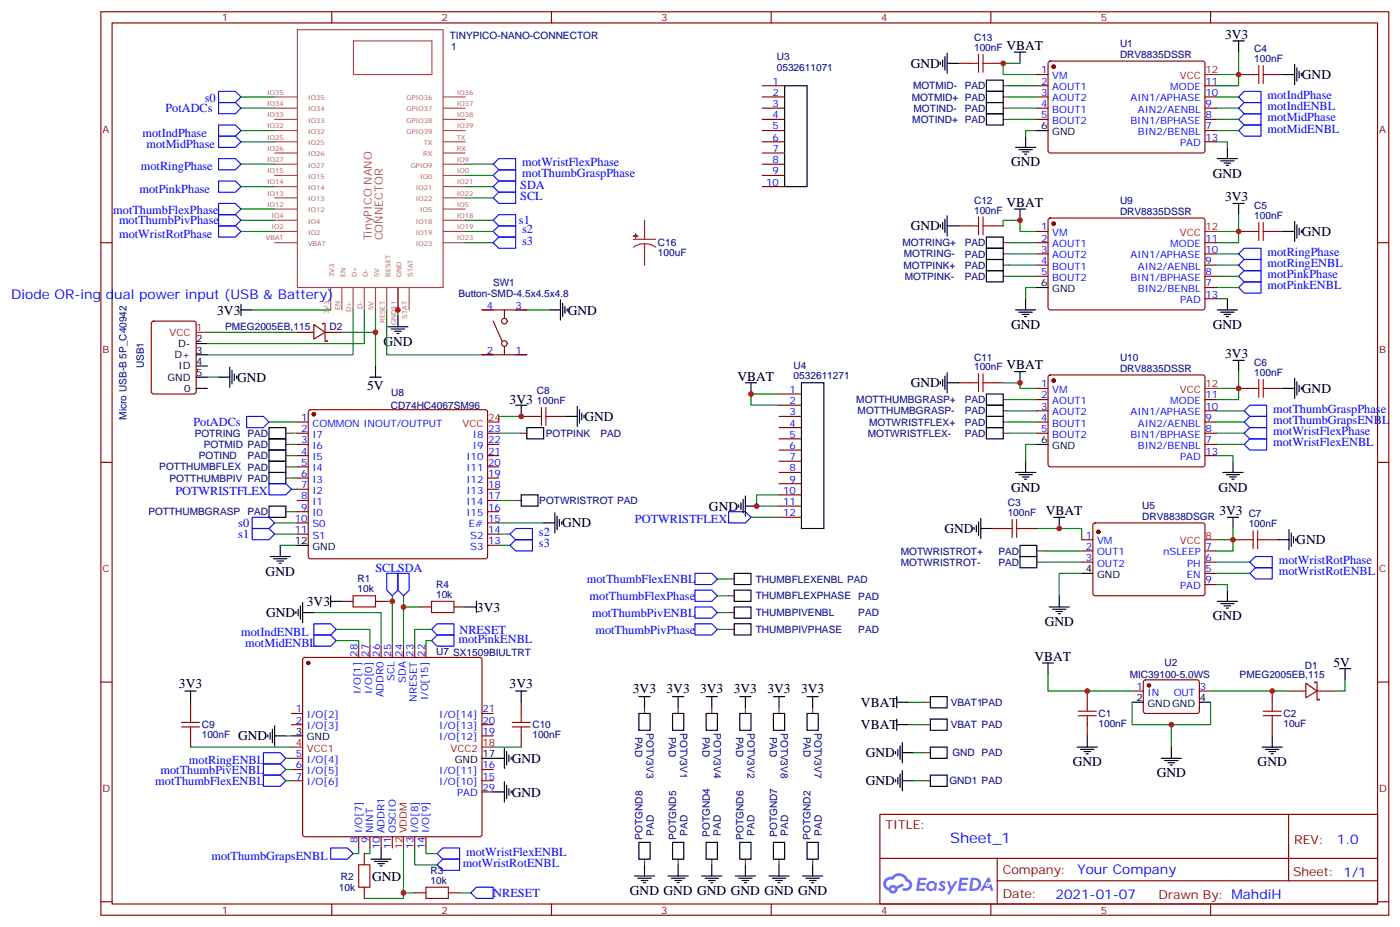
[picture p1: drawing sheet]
<svg xmlns="http://www.w3.org/2000/svg" width="441mm" height="292mm" viewBox="0 0 441 292" stroke-linecap="round" stroke-linejoin="round" font-family="sans-serif">
<g fill="none" stroke="#870000" stroke-width=".35">
<path d="M31.7 3.7h405.4v284.3h-405.4zM35.3 7.2h398.3v277.3h-398.3zM104.4 3.7v3.5M173.6 3.7v3.5M242.7 3.7v3.5M311.9 3.7v3.5M381 3.7v3.5M31.7 76.4h3.6M433.6 76.4h3.5M31.7 145.5h3.6M433.6 145.5h3.5M31.7 214.7h3.6"/>
<path d="M433.6 214.7h3.5M276.9 256.3h156.7v28.2h-156.7zM405.6 256.3v20.9M277 270.1h156.4M313.8 277.2h119.6M313.8 270.1v14.2M31.7 283.8h3.6M104.4 284.5v3.5M173.6 284.5v3.5M242.7 284.5v3.5M311.9 284.5v3.5M381 284.5v3.5"/>
<path d="M433.6 283.8h3.5"/>
</g>
<g fill="#5487ff">
<path d="M295.9 277.5a1.22 1.22 0 0 1 1.7 .2l-.3 .6a.47 .47 0 0 0-.4-.4 .47 .47 0 0 0-.5 .2l.2 .2a1.14 1.14 0 0 1 .7 1.8 1.14 1.14 0 0 1-1.9 0l-.2-.2 .5-.6 .7 .5a.29 .29 0 0 0 .4-.3 .29 .29 0 0 0-.3-.3 1.04 1.04 0 0 1-.6-1.7z"/>
<path d="M288.9 276.2h2.4l.3 .2-.1 .5-1.9 .1-.1 .8h1.6l.3 .4-.4 .4h-1.6l-.1 1.1h1.7l.2 .3-.2 .3-2.7 .1z"/>
<path d="M302.1 276.2h2.3l.4 .2-.2 .5-1.8 .1-.1 .8h1.5l.3 .4-.4 .4-1.5-.1-.2 1.1 1.7 .1 .2 .3-.2 .3-2.6 .1z"/>
<path d="M310.8 276.2h.7l.3 1.3-.6 .3a.69 .69 0 0 0-1 .3 .69 .69 0 0 0 .5 .9 .69 .69 0 0 0 .8-.6l.5-.2 .6 2.2h-.8l-.2-.9h-1.7l-.5 .9h-.9z"/>
<path d="M298 277.3h.8l.6 1.8 1.1-1.8h.9l-2.5 4.2h-.9l.9-1.5z"/>
<path d="M305.6 276.2l-.6 4.2h1.4a2.11 2.11 0 0 0 2.4-2.1 2.11 2.11 0 0 0-2.5-2.1zM306.3 277a1.43 1.43 0 0 1 1.7 1.6 1.43 1.43 0 0 1-2.1 1z"/>
<path d="M291.9 277.8a1.54 1.54 0 0 0-.1 2.2 1.54 1.54 0 0 0 2.2 .1l.6 .3 .3-2.3-.6-.3a1.49 1.49 0 0 0-2.4 0zM292.2 278.8a.95 .95 0 0 1 1.9 0 .95 .95 0 0 1-1.9 0z"/>
<path d="M278.6 276.6a2.18 2.18 0 0 0 1.1 3.7 1.44 1.44 0 0 0 1.6 .9 1.44 1.44 0 0 0 1.2-1.4l2-1.1-.4-.7-2 1a1.47 1.47 0 0 0-2.4 .4 1.39 1.39 0 0 1-.7-1.9 1.39 1.39 0 0 1 2-.5 2.12 2.12 0 0 1 2.2-1.3 2.12 2.12 0 0 1 1.9 1.7 1.14 1.14 0 0 1 1.1 1.4 1.14 1.14 0 0 1-1.7 .7 .43 .43 0 0 0-.5 .4 .43 .43 0 0 0 .4 .5 1.98 1.98 0 0 0 2.5-1.2 1.98 1.98 0 0 0-1.2-2.6 3.1 3.1 0 0 0-5.2-.6l-.9 .1zM280.5 279.9a.55 .55 0 0 1 1.1 0 .55 .55 0 0 1-1.1 0z"/>
<circle cx="310.8" cy="278.3" r=".26"/>
</g>
<g fill="none" stroke="#a64a4a" stroke-width=".35">
<path d="M93.6 9.3h45.9v81.2h-45.9zM111.2 12.9h24.7v10.6h-24.7zM86.4 37.6h7M86.4 34h7M86.4 30.5h7M139.5 37.6h6.9M139.5 34h6.9M139.5 30.5h6.9M86.4 58.7h7M86.4 48.2h7M86.4 44.6h7M86.4 55.2h7"/>
<path d="M86.4 41.1h7M86.4 51.7h7M139.5 58.7h6.9M139.5 48.2h6.9M139.5 44.6h6.9M139.5 55.2h6.9M139.5 41.1h6.9M139.5 51.7h6.9M86.4 76.4h7M86.4 72.8h7M86.4 69.3h7M86.4 65.8h7"/>
<path d="M86.4 62.3h7M139.5 76.4h6.9M139.5 72.8h6.9M139.5 69.3h6.9M139.5 65.8h6.9M139.5 62.3h6.9M104.1 90.6v6.9M107.6 90.6v6.9M111.1 90.6v6.9M114.7 90.6v6.9M118.2 90.6v6.9M121.7 90.6v6.9"/>
<path d="M125.2 90.6v6.9M128.8 90.6v6.9"/>
</g>
<g fill="#870000" stroke="#870000" stroke-width=".35">
<circle cx="345.7" cy="167.4" r=".53"/>
<circle cx="97" cy="208.7" r=".53"/>
<circle cx="98.8" cy="130.4" r=".53"/>
<circle cx="331.6" cy="21" r=".53"/>
<circle cx="331.6" cy="70.4" r=".53"/>
<circle cx="331.6" cy="119.8" r=".53"/>
<circle cx="361.6" cy="215.7" r=".53"/>
</g>
<g fill="none" stroke="#870000" stroke-width=".35">
<path d="M301.6 19.9h3.6M312.2 19.9h3.5M330.1 19.4l.5-.2 48.2 .1 .4 .6v27.8l-.7 .5-48.2-.1-.5-.7v-27.5zM239.9 27h7M239.9 30.5h7M239.9 34h7M239.9 37.6h7M326.3 23.5h3.5M326.3 27h3.5M326.3 30.5h3.5M326.3 34h3.5M326.3 37.6h3.5"/>
<path d="M379.2 27h3.6M379.2 30.5h3.6M379.2 34h3.6M379.2 37.6h3.6M389.8 23.5h3.5M400.4 23.5h3.5M239.9 41.1h7M239.9 44.6h7M239.9 48.2h7M239.9 51.7h7M239.9 55.2h7M239.9 58.7h7"/>
<path d="M379.2 41.1h3.6M379.2 44.6h3.6M301.6 71.1h3.6M312.2 71.1h3.5M326.3 72.8h3.5M326.3 76.4h3.5M326.3 79.9h3.5M330.1 68.8l.5-.2 48.2 .1 .4 .6v27.8l-.7 .4h-48.2l-.5-.7v-27.5zM379.2 76.4h3.6M379.2 79.9h3.6M389.8 72.8h3.5M400.4 72.8h3.5"/>
<path d="M151.7 97.5h14.1M158.7 97.5v2.5M326.3 83.4h3.5M326.3 87h3.5M379.2 83.4h3.6M379.2 87h3.6M379.2 90.5h3.6M379.2 94h3.6M47.9 101.3l.4-.2h12.7l.7 .4v21.8l-.4 .6-13 .1-.6-.5-.1-21.7zM93.5 104.6h5.3M98.8 102.1l3.5 2.5-3.5 2.1zM101.6 102.1v-.3h.7v5.6h.7v-.3"/>
<path d="M102.3 104.6h5.3M151.7 111.7h14.1M155.2 101.1l2.8 6.3M158.7 109.2v2.5M330.1 118.2l.5-.2 48.2 .1 .4 .6v27.8l-.7 .4h-48.2l-.5-.7v-27.5zM93.5 132.8h3.5M93.5 136.3h3.5M93.5 139.9h3.5M97.2 129.1l.5-.2h55.1l.5 .2 .2 .5v45.6l-.3 .5-.4 .2h-55.1l-.5-.3-.2-.4v-45.6zM153.5 136.3h3.5M153.5 139.9h3.5M164 131.1h3.6"/>
<path d="M174.6 131.1h3.6M245.2 131.1h7M245.2 124h7M245.2 127.5h7M245.2 134.6h7M245.2 138.1h7M301.6 120.5h3.6M312.2 120.5h3.5M326.3 132.8h3.5M326.3 136.3h3.5M326.3 122.2h3.5M326.3 125.8h3.5"/>
<path d="M326.3 129.3h3.5M379.2 132.8h3.6M379.2 136.3h3.6M379.2 139.9h3.6M379.2 125.8h3.6M379.2 129.3h3.6M389.8 122.2h3.5M400.4 122.2h3.5M93.5 143.4h3.5M93.5 146.9h3.5M93.5 150.5h3.5M93.5 154h3.5"/>
<path d="M93.5 157.5h3.5M153.5 143.4h3.5M153.5 146.9h3.5M153.5 150.5h3.5M153.5 154h3.5M153.5 157.5h3.5M245.2 141.6h7M245.2 145.2h7M245.2 148.7h7M245.2 152.2h7M245.2 155.8h7M245.2 159.3h7"/>
<path d="M379.2 143.4h3.6M93.5 161h3.5M93.5 164.6h3.5M93.5 168.1h3.5M153.5 161h3.5M153.5 164.6h3.5M153.5 168.1h3.5M153.5 171.6h3.5M245.2 162.8h7M312.2 166.3h3.5M322.8 166.3h3.5M340.4 169.9h3.6"/>
<path d="M340.4 173.4h3.6M340.4 176.9h3.6M344.2 164.8l.5-.2h34.1l.4 .7v21.8l-.7 .4-34.1-.1-.4-.6v-21.5zM379.2 173.4h3.6M379.2 176.9h3.6M388.1 169.9h3.5M398.6 169.9h3.6M107.6 189.3h3.5M118.2 189.3h3.5M132.3 191h3.5M142.9 191h3.5M379.2 180.4h3.6"/>
<path d="M379.2 184h3.6M95.5 207.1l.5-.2h55l.5 .2 .2 .5v55l-.2 .5-.5 .2h-55l-.5-.2-.3-.5v-55zM112.9 203.4v3.5M116.4 203.4v3.5M119.9 203.4v3.5M123.5 203.4v3.5M127 203.4v3.5M130.5 203.4v3.5M134.1 203.4v3.5M342.2 217.5v3.5M356.3 217.5h3.5M360.1 214.2l.4-.2h16.5l.5 .7-.1 9.4-.6 .4h-16.5l-.5-.7v-9.1z"/>
<path d="M377.5 217.5h3.5M400.4 217.5v3.5M405.7 217.5h5.3M411 215l3.5 2.5-3.5 2.1zM413.8 215v-.3h.7v5.6h.7v-.3M414.5 217.5h5.3M60 221v3.5M60 231.6v3.5M91.7 224.5h3.5M91.7 228.1h3.5M91.7 238.7h3.5M151.7 224.5h3.5"/>
<path d="M151.7 228.1h3.5M151.7 231.6h3.5M164 221v3.5M164 231.6v3.5M342.2 228.1v3.5M400.4 228.1v3.5M91.7 242.2h3.5M91.7 245.7h3.5M151.7 242.2h3.5M151.7 245.7h3.5M151.7 249.2h3.5M112.9 263.3v3.6"/>
<path d="M114.7 268.6v3.6M114.7 279.2v3.6M116.4 263.3v3.6M119.9 263.3v3.6M123.5 263.3v3.6M130.5 263.3v3.6M134.1 263.3v3.6M130.5 281h3.6M141.1 281h3.5"/>
<circle cx="158.8" cy="108.1" r=".88"/>
<circle cx="158.8" cy="101.1" r=".88"/>
</g>
<g fill="none" stroke="#000" stroke-width=".35">
<path d="M296 19.6v.7M296.7 18.9v2.1M297.4 17.8v4.2M298.1 16.8v6.3M298.1 19.9h3.5M319.3 16.4h3.5M321 16.4v3.5M388.1 12.9h3.5M389.8 12.9v3.5M246.9 27h7.1v31.7h-7.1zM310.4 35.8h5.3v3.5h-5.3zM310.4 32.3h5.3v3.5h-5.3z"/>
<path d="M310.4 28.8h5.3v3.5h-5.3zM310.4 25.2h5.3v3.6h-5.3zM403.9 23.5h3.6M407.5 20.3v6.3M408.2 21.3v4.3M408.9 22.4v2.1M409.6 23.1v.7M319.6 46.4h6.4M320.7 47.1h4.2M321.7 47.8h2.1M322.4 48.5h.7M322.8 42.9v3.5"/>
<path d="M326.3 41.1h3.5M383.1 49.9h6.4M384.2 50.6h4.2M385.2 51.3h2.1M385.9 52h.7M386.3 46.4v3.5M296 70.7v.7M296.7 70v2.1M297.4 69v4.2M298.1 67.9v6.4M298.1 71.1h3.5M310.4 78.1h5.3v3.6h-5.3z"/>
<path d="M310.4 74.6h5.3v3.5h-5.3zM319.3 65.8h3.5M321 65.8v3.5M388.1 64h3.5M389.8 64v3.6M403.9 72.8h3.6M407.5 69.7v6.3M408.2 70.7v4.3M408.9 71.8v2.1M409.6 72.5v.7M75.8 97.5h3.6M75.8 95.8v3.5"/>
<path d="M125.2 99.3v3.5M172.9 97.5h3.5M176.4 94.4v6.3M177.1 95.4v4.3M177.8 96.5v2.1M178.5 97.2v.7M310.4 85.2h5.3v3.5h-5.3zM310.4 81.7h5.3v3.5h-5.3zM319.6 97.5h6.4M320.7 98.2h4.2M321.7 99h2.1M322.4 99.7h.7"/>
<path d="M322.8 94v3.5M326.3 90.5h3.5M383.1 97.5h6.4M384.2 98.2h4.2M385.2 99h2.1M385.9 99.7h.7M386.3 94v3.5M61.7 108.1h3.6M61.7 111.7h3.6M61.7 115.2h3.6M61.7 118.7h3.6M68.8 118.7h3.5"/>
<path d="M72.3 115.5v6.4M73 116.6v4.2M73.7 117.7v2.1M74.4 118.4v.7M116.4 118.7h3.5M118.2 115.2v3.5M122.1 102.8h6.3M123.1 103.5h4.3M124.2 104.2h2.1M124.9 105h.7M296.7 119.4v2.1M297.4 118.4v4.2"/>
<path d="M298.1 117.3v6.3M319.3 116.9h3.5M321 116.9v3.6M388.1 113.4h3.5M389.8 113.4v3.5M407.5 119.1v6.3M61.7 122.2h3.6M84.7 138.1h5.3v3.5h-5.3zM84.7 134.6h5.3v3.5h-5.3zM162.3 127.5h3.5M164 127.5v3.6M165.8 134.6h5.3v3.5h-5.3z"/>
<path d="M178.2 131.1h3.5M181.7 127.9v6.3M182.4 128.9v4.3M183.1 130v2.1M183.8 130.7v.7M234.6 120.5h3.5M236.4 120.5v3.5M252.2 120.5h7.1v45.8h-7.1zM296 120.1v.7M298.1 120.5h3.5M310.4 134.6h5.3v3.5h-5.3zM310.4 131.1h5.3v3.5h-5.3z"/>
<path d="M310.4 127.5h5.3v3.6h-5.3zM310.4 124h5.3v3.5h-5.3zM326.3 139.9h3.5M403.9 122.2h3.6M408.2 120.1v4.3M408.9 121.2v2.1M409.6 121.9v.7M84.7 141.6h5.3v3.6h-5.3zM84.7 148.7h5.3v3.5h-5.3zM84.7 145.2h5.3v3.5h-5.3zM84.7 159.3h5.3v3.5h-5.3zM164 155.8h5.3v3.5h-5.3z"/>
<path d="M232.5 158.9v.7M233.2 158.2v2.1M233.9 157.2v4.2M234.6 156.1v6.4M234.6 159.3h3.5M319.6 148.7h6.4M320.7 149.4h4.2M321.7 150.1h2.1M322.4 150.8h.7M322.8 145.2v3.5M384.9 148.7h6.3M385.9 149.4h4.3"/>
<path d="M387 150.1h2.1M387.7 150.8h.7M388.1 145.2v3.5M85 175.2h6.4M86.1 175.9h4.2M87.1 176.6h2.2M87.8 177.3h.7M88.2 171.6v3.6M93.5 171.6h3.5M171.1 164.6h3.5M174.6 161.4v6.3M175.3 162.5v4.2"/>
<path d="M176 163.5v2.1M176.7 164.2v.7M306.6 166v.7M307.3 165.3v2.1M308 164.2v4.3M308.7 166.3h3.5M308.7 163.2v6.3M321 171.6h5.3v3.6h-5.3zM321 175.2h5.3v3.5h-5.3zM331.6 162.8h3.5M333.4 162.8v3.5M386.3 162.8h3.5"/>
<path d="M388.1 162.8v3.5M402.2 169.9h3.5M405.7 166.7v6.3M406.4 167.7v4.3M407.1 168.8v2.1M407.8 169.5v.7M93.1 192.4v.7M93.8 191.7v2.2M94.5 190.7v4.2M95.2 192.8h3.6M95.2 189.6v6.4M104.1 189.3h3.5"/>
<path d="M104.1 187.5v3.5M146.4 191h3.5M149.9 189.3v3.5M231.1 180.4h5.3v3.6h-5.3zM231.1 185.7h5.3v3.6h-5.3zM231.1 191h5.3v3.6h-5.3zM231.1 196.3h5.3v3.5h-5.3zM330.2 191h6.3M331.3 191.7h4.2M332.3 192.4h2.1M333 193.1h.7M333.4 187.5v3.5"/>
<path d="M340.4 180.4h3.6M383.1 189.3h6.4M384.2 190h4.2M385.2 190.7h2.1M385.9 191.4h.7M386.3 185.7v3.6M58.2 217.5h3.5M60 217.5v3.5M162.3 217.5h3.5M164 217.5v3.5M201.1 219.3h3.5M202.8 219.3v3.5"/>
<path d="M211.7 219.3h3.5M213.4 219.3v3.5M222.2 219.3h3.6M224 219.3v3.5M232.8 219.3h3.6M234.6 219.3v3.5M243.4 219.3h3.5M245.2 219.3v3.5M254 219.3h3.5M255.8 219.3v3.5M282.2 219.3v3.5M292.8 219.3h5.3v3.5h-5.3z"/>
<path d="M328.1 208.7h3.5M329.8 208.7v3.5M421.6 210.4h3.5M423.3 210.4v3.6M84.3 231.2v.8M85 230.5v2.2M85.7 229.5v4.2M86.4 231.6h3.6M86.4 228.4v6.4M91.7 231.6h3.5M151.7 238.7h7M158.7 235.5v6.3"/>
<path d="M159.5 236.5v4.3M160.2 237.6v2.1M160.9 238.3v.7M201.1 224.5h3.5v5.3h-3.5zM211.7 224.5h3.5v5.3h-3.5zM222.2 224.5h3.6v5.3h-3.6zM232.8 224.5h3.6v5.3h-3.6zM243.4 224.5h3.5v5.3h-3.5zM254 224.5h3.5v5.3h-3.5zM281.9 236.5v.7M282.2 228.1h3.6M282.2 226.3v3.5"/>
<path d="M282.2 221h3.6M282.6 235.8v2.1M283.3 234.8v4.2M284 236.9h3.5M284 233.7v6.4M292.8 226.3h5.3v3.5h-5.3zM292.8 235.1h5.3v3.6h-5.3zM339 235.1h6.4M340.1 235.8h4.2M341.1 236.5h2.2M341.8 237.2h.7M342.2 231.6v3.5"/>
<path d="M356.3 221h3.5M365.5 238.7h6.3M366.5 239.4h4.3M368.7 235.1v3.6M377.5 221h3.5M397.2 235.1h6.4M398.3 235.8h4.2M399.3 236.5h2.2M400 237.2h.8M400.4 231.6v3.5M155.2 249.2h3.5M158.7 246.1v6.3"/>
<path d="M159.5 247.1v4.3M160.2 248.2v2.1M160.9 248.9v.7M281.9 245.4v.7M282.6 244.7v2.1M283.3 243.6v4.2M284 242.5v6.4M284 245.7h3.5M292.8 243.9h5.3v3.6h-5.3zM367.6 240.1h2.1M368.3 240.8h.7M116.8 270.4h6.3"/>
<path d="M117.8 271.1h4.3M118.9 271.8h2.1M119.6 272.5h.7M119.9 266.9v3.5M199.7 275.7h6.3M200.7 276.4h4.3M201.1 265.1h3.5v5.3h-3.5zM201.8 277.1h2.1M202.5 277.8h.7M202.8 272.2v3.5M210.3 275.7h6.3M211.3 276.4h4.2"/>
<path d="M211.7 265.1h3.5v5.3h-3.5zM212.4 277.1h2.1M213.1 277.8h.7M213.4 272.2v3.5M220.8 275.7h6.4M221.9 276.4h4.2M222.2 265.1h3.6v5.3h-3.6zM223 277.1h2.1M223.7 277.8h.7M224 272.2v3.5M231.4 275.7h6.4M232.5 276.4h4.2"/>
<path d="M232.8 265.1h3.6v5.3h-3.6zM233.5 277.1h2.2M234.2 277.8h.7M234.6 272.2v3.5M242 275.7h6.4M243.1 276.4h4.2M243.4 265.1h3.5v5.3h-3.5zM244.1 277.1h2.1M244.8 277.8h.7M245.2 272.2v3.5M252.6 275.7h6.3M253.6 276.4h4.3"/>
<path d="M254 265.1h3.5v5.3h-3.5zM254.7 277.1h2.1M255.4 277.8h.7M255.8 272.2v3.5"/>
</g>
<path d="M379.2 23.5h3.6M379.2 72.8h3.6M61.7 104.6h3.6M153.5 132.8h3.5M379.2 122.2h3.6M379.2 169.9h3.6M91.7 235.1h3.5M151.7 235.1h3.5M127 263.3v3.6" fill="none" stroke="#f00" stroke-width=".35"/>
<g fill="none" stroke="#8c2424" stroke-width=".35">
<path d="M315.7 37.6h1.8M315.7 34h1.8M315.7 30.5h1.8M315.7 27h1.8M199.3 75.3h7.1M202.8 76.7l-1.8 .3-1.7 .8M202.8 76.7l1.9 .3 1.7 .8M202.8 69.3v6M202.8 76.7v6.7M315.7 79.9h1.8M315.7 76.4h1.8M315.7 87h1.8"/>
<path d="M315.7 83.4h1.8M90 139.9h1.7M90 136.3h1.7M164 136.3h1.8M315.7 136.3h1.8M315.7 132.8h1.8M315.7 129.3h1.8M315.7 125.8h1.8M90 143.4h1.7M90 150.5h1.7M90 146.9h1.7M162.3 157.5h1.7"/>
<path d="M90 161h1.7M326.3 173.4h1.8M326.3 176.9h1.8M229.3 182.2h1.8M229.3 187.5h1.8M229.3 192.8h1.8M229.3 198.1h1.8M202.8 222.8v1.7M213.4 222.8v1.7M224 222.8v1.7M234.6 222.8v1.7M245.2 222.8v1.7"/>
<path d="M255.8 222.8v1.7M291 228.1h1.8M291 236.9h1.8M291 221h1.8M291 245.7h1.8M202.8 270.4v1.8M213.4 270.4v1.8M224 270.4v1.8M234.6 270.4v1.8M245.2 270.4v1.8M255.8 270.4v1.8"/>
</g>
<g fill="none" stroke="#008700" stroke-width=".35">
<path d="M321 19.9h-5.3v3.6h10.6M389.8 16.4v7.1h-7M75.8 30.5h10.6M75.8 34h10.6M317.5 30.5h8.8M317.5 34h8.8M317.5 37.6h8.8M317.5 27h8.8M382.8 30.5h7M382.8 34h7M382.8 37.6h7M389.8 23.5v3.5h-7"/>
<path d="M75.8 41.1h10.6M75.8 44.6h10.6M75.8 51.7h10.6M75.8 58.7h10.6M146.4 51.7h8.8M146.4 58.7h8.8M146.4 55.2h8.8M326.3 41.1h-3.5v1.8M382.8 44.6h3.5v1.8M382.8 41.1h7M75.8 69.3h10.6M75.8 72.8h10.6"/>
<path d="M75.8 65.8h10.6M146.4 76.4h8.8M146.4 69.3h8.8M146.4 72.8h8.8M146.4 62.3h8.8M315.7 71.1v-1.8h5.3v3.5h5.3M317.5 76.4h8.8M317.5 79.9h8.8M382.8 79.9h7M389.8 67.6v5.2h-7M389.8 72.8v3.6h-7M79.4 97.5h24.7"/>
<path d="M111.1 97.5v14.2h-45.8M114.7 97.5v10.6h-49.4M118.2 97.5v7.1h-10.6M121.7 97.5v14.2h30M125.2 97.5v1.8M165.8 97.5h7.1M317.5 83.4h8.8M317.5 87h8.8M326.3 90.5h-3.5v3.5M382.8 83.4h7M382.8 87h7M382.8 94h3.5"/>
<path d="M382.8 90.5h7M65.3 118.7h3.5M65.3 104.6h28.2M118.2 104.6v10.6M389.8 116.9v5.3h-7M84.7 132.8h8.8M91.7 136.3h1.8M91.7 139.9h1.8M157 136.3h7M164 131.1h-7v1.7M245.2 124h-8.8v3.5h8.8M315.7 120.5h5.3v1.7h5.3"/>
<path d="M317.5 132.8h8.8M317.5 125.8h8.8M317.5 129.3h8.8M317.5 136.3h8.8M326.3 139.9h-3.5v5.3M382.8 132.8h8.8M382.8 129.3h8.8M382.8 136.3h8.8M382.8 139.9h8.8M389.8 122.2v3.6h-7M91.7 154h1.8M91.7 150.5h1.8"/>
<path d="M91.7 146.9h1.8M91.7 143.4h1.8M157 157.5h5.3M245.2 155.8h-7.1v3.5h7.1M382.8 143.4h5.3v1.8M86.4 164.6h7.1M86.4 168.1h7.1M88.2 171.6h5.3M91.7 161h1.8M157 171.6h3.5M157 164.6h14.1M157 168.1h3.5"/>
<path d="M236.4 162.8h8.8M326.3 166.3h14.1v3.6M328.1 173.4h12.3M328.1 176.9h12.3M382.8 176.9h10.5M388.1 166.3v3.6h-5.3M388.1 169.9v3.5h-5.3M98.8 192.8h21.1v10.6M105.8 198.1h10.6v5.3M121.7 189.3h1.8v14.1M123.5 187.5v1.8M127 187.5v3.5"/>
<path d="M132.3 191h-5.3v12.4M135.8 198.1h-5.3v5.3M225.8 182.2h3.5M225.8 187.5h3.5M225.8 192.8h3.5M225.8 198.1h3.5M340.4 180.4h-7v7.1M382.8 184h3.5v1.7M382.8 180.4h10.5M105.8 201.6h7.1v1.8M135.8 201.6h-1.7v1.8M329.8 212.2v5.3h26.5"/>
<path d="M381 217.5h24.7M423.3 214v3.5h-3.5M60 235.1h31.7M90 238.7h1.7M90 231.6h1.7M155.2 235.1h8.8M285.8 228.1h5.2M285.8 221h5.2M287.5 236.9h3.5M356.3 221v7.1h24.7v-7.1M368.7 228.1v7M90 245.7h1.7"/>
<path d="M90 242.2h1.7M287.5 245.7h3.5M112.9 266.9v1.7h-1.8M116.4 266.9v1.7h-1.7M127 266.9v14.1h3.5M130.5 266.9v5.3h7.1M134.1 266.9v1.7h3.5M127 281v1.8h-12.3M144.6 281h3.6"/>
</g>
<g fill="none" stroke="#00f" stroke-width=".35">
<path d="M68.8 32.3h5.3l1.7 1.7-1.7 1.8h-5.3zM68.8 39.3h5.3l1.7 1.8-1.7 1.8h-5.3zM68.8 28.8h5.3l1.7 1.7-1.7 1.8h-5.3zM389.8 30.5l1.8-1.7h5.3v3.5h-5.3zM389.8 34l1.8-1.7h5.3v3.5h-5.3zM389.8 37.6l1.8-1.8h5.3v3.5h-5.3zM68.8 42.9h5.3l1.7 1.7-1.7 1.8h-5.3zM68.8 57h5.3l1.7 1.7-1.7 1.8h-5.3zM68.8 49.9h5.3l1.7 1.8-1.7 1.7h-5.3zM155.2 51.7l1.8-1.8h5.3v3.5h-5.3zM155.2 58.7l1.8-1.7h5.3v3.5h-5.3zM157 53.4h5.3v3.6h-5.3l-1.8-1.8z"/>
<path d="M389.8 41.1l1.8-1.8h5.3v3.6h-5.3zM68.8 71.1h5.3l1.7 1.7-1.7 1.8h-5.3zM68.8 67.6h5.3l1.7 1.7-1.7 1.8h-5.3zM68.8 64h5.3l1.7 1.8-1.7 1.8h-5.3zM155.2 69.3l1.8-1.7h5.3v3.5h-5.3zM155.2 72.8l1.8-1.7h5.3v3.5h-5.3zM155.2 62.3l1.8-1.8h5.3v3.5h-5.3zM155.2 76.4l1.8-1.8h5.3v3.5h-5.3zM389.8 79.9l1.8-1.8h5.3v3.6h-5.3zM389.8 90.5l1.8-1.8h5.3v3.6h-5.3zM389.8 87l1.8-1.8h5.3v3.5h-5.3zM389.8 83.4l1.8-1.7h5.3v3.5h-5.3z"/>
<path d="M77.6 131.1h5.3l1.8 1.7-1.8 1.8h-5.3zM391.6 136.3l1.7-1.7h5.3v3.5h-5.3zM391.6 129.3l1.7-1.8h5.3v3.6h-5.3zM393.3 138.1h5.3v3.5h-5.3l-1.7-1.7zM393.3 131.1h5.3v3.5h-5.3l-1.7-1.8zM84.7 152.2h5.3l1.7 1.8-1.7 1.8h-5.3zM79.4 162.8h5.3l1.7 1.8-1.7 1.7h-5.3zM79.4 166.3h5.3l1.7 1.8-1.7 1.8h-5.3zM160.5 168.1l1.8-1.8h5.3v3.6h-5.3zM160.5 171.6l1.8-1.7h5.3v3.5h-5.3zM229.3 161h5.3l1.8 1.8-1.8 1.8h-5.3zM393.3 176.9l1.8-1.7h5.3v3.5h-5.3z"/>
<path d="M98.8 196.3h5.3l1.7 1.8-1.7 1.7h-5.3zM98.8 199.8h5.3l1.7 1.8-1.7 1.8h-5.3zM121.7 180.4h3.5v5.3l-1.7 1.8-1.8-1.8zM125.2 180.4h3.6v5.3l-1.8 1.8-1.8-1.8zM135.8 198.1l1.8-1.8h5.3v3.5h-5.3zM218.7 185.7h5.3l1.8 1.8-1.8 1.8h-5.3zM218.7 196.3h5.3l1.8 1.8-1.8 1.7h-5.3zM218.7 180.4h5.3l1.8 1.8-1.8 1.8h-5.3zM218.7 191h5.3l1.8 1.8-1.8 1.8h-5.3zM393.3 180.4l1.8-1.7h5.3v3.5h-5.3zM135.8 201.6l1.8-1.8h5.3v3.6h-5.3zM82.9 236.9h5.3l1.8 1.8-1.8 1.7h-5.3z"/>
<path d="M82.9 240.4h5.3l1.8 1.8-1.8 1.7h-5.3zM82.9 243.9h5.3l1.8 1.8-1.8 1.8h-5.3zM104.1 266.9h5.3l1.7 1.7-1.7 1.8h-5.3zM137.6 272.2l1.7-1.8h5.3v3.5h-5.3zM139.3 266.9h5.3v3.5h-5.3l-1.7-1.8zM149.9 279.2h5.3v3.6h-5.3l-1.7-1.8z"/>
</g>
<g fill="none" stroke="#a10000" stroke-width=".35">
<path d="M305.2 19.9h2.8M308 17.1v5.7M309.4 17.1v5.7M309.4 19.9h2.8M393.3 23.5h2.9M396.2 20.6v5.7M397.6 20.6v5.7M397.6 23.5h2.8M305.2 71.1h2.8M308 68.3v5.6M309.4 68.3v5.6M309.4 71.1h2.8"/>
<path d="M393.3 72.8h2.9M396.2 70v5.7M397.6 70v5.7M397.6 72.8h2.8M308 117.7v5.6M309.4 117.7v5.6M396.2 119.4v5.7M397.6 119.4v5.7M167.6 131.1h2.8M170.4 128.2v5.7M171.8 128.2v5.7M171.8 131.1h2.8"/>
<path d="M305.2 120.5h2.8M309.4 120.5h2.8M393.3 122.2h2.9M397.6 122.2h2.8M315.7 166.3h2.9M318.6 163.5v5.7M320 163.5v5.7M320 166.3h2.8M391.6 169.9h2.8M394.4 167v5.7M395.8 167v5.7M395.8 169.9h2.8"/>
<path d="M111.1 187.5h7.1v3.5h-7.1zM135.8 189.3h7.1v3.5h-7.1zM57.1 227.4h5.7M57.1 228.8h5.7M60 224.5v2.9M60 228.8v2.8M161.2 227.4h5.7M161.2 228.8h5.7M164 224.5v2.9M164 228.8v2.8M339.4 223.8h5.6M339.4 225.2h5.6"/>
<path d="M342.2 221v2.8M342.2 225.2v2.9M397.6 223.8h5.6M397.6 225.2h5.6M400.4 221v2.8M400.4 225.2v2.9M112.9 272.2h3.5v7h-3.5zM134.1 279.2h7v3.6h-7z"/>
</g>
<g fill="#8c2424" stroke="#8c2424" stroke-width=".35">
<path d="M200 73.6l.1 1.4z"/>
<path d="M199.3 74.3h1.4z"/>
</g>
<g fill="#c00">
<circle cx="389.8" cy="23.5" r=".88"/>
<circle cx="389.8" cy="72.8" r=".88"/>
<circle cx="389.8" cy="122.2" r=".88"/>
<circle cx="388.1" cy="169.9" r=".88"/>
<circle cx="125.2" cy="97.5" r=".88"/>
<circle cx="127" cy="191" r=".88"/>
<circle cx="123.5" cy="189.3" r=".88"/>
<circle cx="127" cy="281" r=".88"/>
<circle cx="164" cy="131.1" r=".88"/>
<circle cx="368.7" cy="228.1" r=".88"/>
<circle cx="400.4" cy="217.5" r=".88"/>
<circle cx="118.2" cy="104.6" r=".88"/>
<circle cx="238.1" cy="159.3" r=".88"/>
<circle cx="236.4" cy="124" r=".88"/>
<circle cx="333.4" cy="166.3" r=".88"/>
<circle cx="321" cy="120.5" r=".88"/>
<circle cx="321" cy="69.3" r=".88"/>
<circle cx="315.7" cy="19.9" r=".88"/>
<circle cx="342.2" cy="217.5" r=".88"/>
</g>
<text font-size="4.6" fill="#00f" x="299" y="265.3">Sheet_1</text>
<g font-size="4.2">
<text x="316.8" y="15.7">VBAT</text>
<text x="385.6" y="12.2">3V3</text>
<text x="286.6" y="21.4">GND</text>
<text x="409.8" y="24.9">GND</text>
<text x="318.2" y="52.4">GND</text>
<text x="381.7" y="55.9">GND</text>
<text x="316.8" y="65.1">VBAT</text>
<text x="385.6" y="63.3">3V3</text>
<text x="286.6" y="72.5">GND</text>
<text x="409.8" y="74.3">GND</text>
<text x="68.4" y="99">3V3</text>
<text x="178.7" y="99">GND</text>
<text x="318.2" y="103.5">GND</text>
<text x="381.7" y="103.5">GND</text>
<text x="120.6" y="108.8">GND</text>
<text x="385.6" y="112.7">3V3</text>
<text x="232.1" y="119.8">VBAT</text>
<text x="316.8" y="116.2">VBAT</text>
<text x="74.6" y="120.1">GND</text>
<text x="115.5" y="122.6">5V</text>
<text x="286.6" y="121.9">GND</text>
<text x="409.8" y="123.7">GND</text>
<text x="160.4" y="127.2">3V3</text>
<text x="184" y="132.5">GND</text>
<text x="318.2" y="154.7">GND</text>
<text x="383.5" y="154.7">GND</text>
<text x="223.1" y="160.7">GND</text>
<text x="176.9" y="166">GND</text>
<text x="297.2" y="167.8">GND</text>
<text x="329.1" y="162.1">VBAT</text>
<text x="383.8" y="162.1">3V3</text>
<text x="408" y="171.3">GND</text>
<text x="83.6" y="181.2">GND</text>
<text x="96.6" y="190.7">3V3</text>
<text x="83.8" y="194.2">GND</text>
<text x="150.1" y="192.5">3V3</text>
<text x="328.8" y="197">GND</text>
<text x="381.7" y="195.3">GND</text>
<text x="325.6" y="208">VBAT</text>
<text x="419.7" y="210.1">5V</text>
<text x="56.3" y="216.4">3V3</text>
<text x="160.4" y="216.4">3V3</text>
<text x="199.2" y="218.2">3V3</text>
<text x="209.8" y="218.2">3V3</text>
<text x="220.4" y="218.2">3V3</text>
<text x="231" y="218.2">3V3</text>
<text x="241.5" y="218.2">3V3</text>
<text x="252.1" y="218.2">3V3</text>
<text x="271" y="222.5">VBAT</text>
<text x="75" y="233">GND</text>
<text x="271" y="229.5">VBAT</text>
<text x="272.5" y="238.3">GND</text>
<text x="161" y="240.1">GND</text>
<text x="337.6" y="241.1">GND</text>
<text x="364.1" y="244.7">GND</text>
<text x="395.8" y="241.1">GND</text>
<text x="161" y="250.7">GND</text>
<text x="272.5" y="247.1">GND</text>
<text x="117.1" y="277.1">GND</text>
<text x="198.3" y="281.7">GND GND GND GND GND GND</text>
</g>
<g font-size="4.2" fill="#00f">
<text x="3.5" y="94">Diode OR-ing dual power input (USB &amp; Battery)</text>
<text x="420.7" y="265.6">1.0</text>
<text x="339.1" y="275.1">Your Company</text>
<text x="332.2" y="282.9">2021-01-07</text>
</g>
<g font-size="3.9" fill="#00f">
<text x="52.1" y="35.3">PotADCs</text>
<text x="64.5" y="32">s0</text>
<text x="398.9" y="31.1">motIndPhase</text>
<text x="398.9" y="34.6">motIndENBL</text>
<text x="398.9" y="38.2">motMidPhase</text>
<text x="398.9" y="41.7">motMidENBL</text>
<text x="44.9" y="43.1">motIndPhase</text>
<text x="46.1" y="46.6">motMidPhase</text>
<text x="44.3" y="53.5">motRingPhase</text>
<text x="164.3" y="52.3">motWristFlexPhase</text>
<text x="163.7" y="59.4">SDA</text>
<text x="164.3" y="55.8">motThumbGraspPhase</text>
<text x="43.9" y="60.6">motPinkPhase</text>
<text x="163.7" y="62.9">SCL</text>
<text x="35.6" y="67.3">motThumbFlexPhase</text>
<text x="37.5" y="70.6">motThumbPivPhase</text>
<text x="163.3" y="70.5">s1</text>
<text x="37.5" y="74.9">motWristRotPhase</text>
<text x="164.3" y="73.5">s2</text>
<text x="164.3" y="77">s3</text>
<text x="398.9" y="80.5">motRingPhase</text>
<text x="398.9" y="87.6">motPinkPhase</text>
<text x="398.9" y="84">motRingENBL</text>
<text x="398.9" y="91.1">motPinkENBL</text>
<text x="400.7" y="129.9">motThumbGraspPhase</text>
<text x="60.9" y="134.1">PotADCs</text>
<text x="400.7" y="137">motWristFlexPhase</text>
<text x="400.7" y="133.4">motThumbGrapsENBL</text>
<text x="400.7" y="140.5">motWristFlexENBL</text>
<text x="55.2" y="155.8">POTWRISTFLEX</text>
<text x="75" y="165.9">s0</text>
<text x="199.8" y="164.6">POTWRISTFLEX</text>
<text x="75" y="169.4">s1</text>
<text x="169.6" y="168.7">s2</text>
<text x="169.6" y="172.2">s3</text>
<text x="118.2" y="180">SCLSDA</text>
<text x="402.5" y="177.5">motWristRotPhase</text>
<text x="184.7" y="183.5">motThumbFlexENBL</text>
<text x="402.5" y="181.1">motWristRotENBL</text>
<text x="185.6" y="189">motThumbFlexPhase</text>
<text x="186.4" y="194.1">motThumbPivENBL</text>
<text x="75.9" y="200.1">motIndENBL</text>
<text x="77.2" y="203.6">motMidENBL</text>
<text x="144.3" y="202.2">motPinkENBL</text>
<text x="144.6" y="199.4">NRESET</text>
<text x="187.4" y="199.4">motThumbPivPhase</text>
<text x="50.5" y="243.5">motThumbPivENBL</text>
<text x="59.5" y="240.5">motRingENBL</text>
<text x="48.9" y="247">motThumbFlexENBL</text>
<text x="146.7" y="269.2">motWristFlexENBL</text>
<text x="66.5" y="270.6">motThumbGrapsENBL</text>
<text x="145.6" y="272.8">motWristRotENBL</text>
<text x="155.3" y="282.2">NRESET</text>
</g>
<g font-size="3.9" fill="#800">
<text x="278.7" y="260.9">TITLE:</text>
<text x="407.3" y="265.6">REV:</text>
<text x="315.6" y="275.1">Company:</text>
<text x="407" y="275.7">Sheet: 1/1</text>
<text x="315.6" y="282.8">Date:</text>
<text x="364.6" y="282.8">Drawn By: MahdiH</text>
</g>
<g font-size="3.5" fill="#a54b4b">
<text x="117" y="75.7" transform="rotate(-90 117 75.7)">TinyPICO NANO</text>
<text x="120.5" y="75.7" transform="rotate(-90 120.5 75.7)">CONNECTOR</text>
</g>
<g font-size="3.2" fill="#800">
<text x="69.8" y="6.7">1</text>
<text x="139" y="6.7">2</text>
<text x="208.1" y="6.7">3</text>
<text x="277.3" y="6.7">4</text>
<text x="346.4" y="6.7">5</text>
<text x="32.3" y="41.8">A</text>
<text x="434.1" y="41.8">A</text>
<text x="32.3" y="110.9">B</text>
<text x="434.1" y="110.9">B</text>
<text x="32.3" y="180.1">C</text>
<text x="434.1" y="180.1">C</text>
<text x="32.3" y="249.2">D</text>
<text x="434.1" y="249.2">D</text>
<text x="69.8" y="287.5">1</text>
<text x="139" y="287.5">2</text>
<text x="208.1" y="287.5">3</text>
<text x="277.3" y="287.5">4</text>
<text x="346.4" y="287.5">5</text>
</g>
<g font-size="3.2" fill="#000080">
<text x="141.6" y="12.3">TINYPICO-NANO-CONNECTOR</text>
<text x="142" y="15.8">1</text>
<text x="306.6" y="16.1">100nF</text>
<text x="306.6" y="12.9">C13</text>
<text x="352.5" y="14.9">U1</text>
<text x="394.8" y="16.5">C4</text>
<text x="244.5" y="22.2">0532611071</text>
<text x="244.5" y="19">U3</text>
<text x="352.5" y="18.2">DRV8835DSSR</text>
<text x="394.8" y="19.6">100nF</text>
<text x="287.3" y="28.2">MOTMID-</text>
<text x="303.7" y="28.1">PAD</text>
<text x="286.9" y="31.7">MOTMID+ PAD</text>
<text x="287.5" y="35.2">MOTIND-</text>
<text x="303.7" y="35.2">PAD</text>
<text x="287.1" y="38.7">MOTIND+ PAD</text>
<text x="306.6" y="64.1">C12</text>
<text x="352.5" y="64.3">U9</text>
<text x="394.8" y="65.8">C5</text>
<text x="306.6" y="67.2">100nF</text>
<text x="352.5" y="67.6">DRV8835DSSR</text>
<text x="394.8" y="69">100nF</text>
<text x="207.1" y="77.5">C16</text>
<text x="284.1" y="77.5">MOTRING+</text>
<text x="303.7" y="77.5">PAD</text>
<text x="207.1" y="80.7">100uF</text>
<text x="284.5" y="81">MOTRING-</text>
<text x="303.7" y="81.1">PAD</text>
<text x="155.2" y="89.9">SW1</text>
<text x="284.3" y="84.5">MOTPINK+</text>
<text x="284.8" y="88.1">MOTPINK-</text>
<text x="303.7" y="88.1">PAD</text>
<text x="303.7" y="84.6">PAD</text>
<text x="144.3" y="93.4">Button-SMD-4.5x4.5x4.8</text>
<text x="70.8" y="104">PMEG2005EB,115</text>
<text x="103.7" y="104">D2</text>
<text x="306.6" y="113.5">C11</text>
<text x="352.5" y="113.7">U10</text>
<text x="45.2" y="116" transform="rotate(-90 45.2 116)">USB1</text>
<text x="249.8" y="119.2">0532611271</text>
<text x="249.8" y="116.1">U4</text>
<text x="306.6" y="116.6">100nF</text>
<text x="352.5" y="116.9">DRV8835DSSR</text>
<text x="394.8" y="118.4">100nF</text>
<text x="394.8" y="115.2">C6</text>
<text x="123.1" y="124.7">U8</text>
<text x="169" y="124">C8</text>
<text x="123" y="128.7">CD74HC4067SM96</text>
<text x="169" y="127.2">100nF</text>
<text x="269.5" y="126.9">MOTTHUMBGRASP+</text>
<text x="269.9" y="130.4">MOTTHUMBGRASP-</text>
<text x="303.7" y="130.4">PAD</text>
<text x="303.7" y="126.9">PAD</text>
<text x="39.9" y="132.1" transform="rotate(-90 39.9 132.1)">Micro USB-B 5P_C40942</text>
<text x="61.3" y="137.5">POTRING PAD</text>
<text x="171.8" y="137.5">POTPINK</text>
<text x="189" y="137.5">PAD</text>
<text x="273.1" y="137.5">MOTWRISTFLEX-</text>
<text x="273.6" y="134">MOTWRISTFLEX+</text>
<text x="303.7" y="137.5">PAD</text>
<text x="303.7" y="134">PAD</text>
<text x="64.2" y="141.1">POTMID PAD</text>
<text x="50.1" y="148.1">POTTHUMBFLEX PAD</text>
<text x="62.6" y="144.6">POTIND</text>
<text x="77.9" y="144.6">PAD</text>
<text x="53.4" y="151.6">POTTHUMBPIV PAD</text>
<text x="169.7" y="158.7">POTWRISTROT PAD</text>
<text x="317.2" y="159.3">C3</text>
<text x="359.5" y="160.3">U5</text>
<text x="46.7" y="162.2">POTTHUMBGRASP</text>
<text x="77.9" y="162.2">PAD</text>
<text x="317.2" y="162.5">100nF</text>
<text x="359.5" y="163.5">DRV8838DSGR</text>
<text x="393" y="166">100nF</text>
<text x="393" y="162.9">C7</text>
<text x="283.5" y="174.6">MOTWRISTROT+</text>
<text x="283.5" y="178.1">MOTWRISTROT-</text>
<text x="314.2" y="174.5">PAD</text>
<text x="314.2" y="178.1">PAD</text>
<text x="112.5" y="183.3">R1</text>
<text x="137.2" y="185.1">R4</text>
<text x="237.9" y="183.3">THUMBFLEXENBL PAD</text>
<text x="112.5" y="186.4">10k</text>
<text x="137.2" y="188.2">10k</text>
<text x="237.9" y="188.6">THUMBFLEXPHASE</text>
<text x="270.1" y="188.7">PAD</text>
<text x="237.9" y="193.9">THUMBPIVENBL</text>
<text x="270.1" y="194">PAD</text>
<text x="237.9" y="199.2">THUMBPIVPHASE</text>
<text x="270.1" y="199.3">PAD</text>
<text x="137.2" y="206.3">U7 SX1509BIULTRT</text>
<text x="366.5" y="209.6">U2</text>
<text x="355.6" y="213.4">MIC39100-5.0WS</text>
<text x="390.1" y="213.4">PMEG2005EB,115</text>
<text x="410.6" y="210.5">D1</text>
<text x="299.2" y="222.2">VBAT1PAD</text>
<text x="345.7" y="225.7">C1</text>
<text x="403.9" y="225.7">C2</text>
<text x="63.5" y="232.4">100nF</text>
<text x="63.5" y="229.2">C9</text>
<text x="167.6" y="232.4">100nF</text>
<text x="167.6" y="229.2">C10</text>
<text x="199.9" y="231.9" transform="rotate(90 199.9 231.9)">PAD</text>
<text x="203.5" y="230.7" transform="rotate(90 203.5 230.7)">POTV3V3</text>
<text x="210.5" y="231.9" transform="rotate(90 210.5 231.9)">PAD</text>
<text x="214" y="230.7" transform="rotate(90 214 230.7)">POTV3V1</text>
<text x="221.1" y="231.9" transform="rotate(90 221.1 231.9)">PAD</text>
<text x="224.6" y="230.7" transform="rotate(90 224.6 230.7)">POTV3V4</text>
<text x="231.7" y="231.9" transform="rotate(90 231.7 231.9)">PAD</text>
<text x="235.2" y="230.7" transform="rotate(90 235.2 230.7)">POTV3V2</text>
<text x="242.3" y="231.9" transform="rotate(90 242.3 231.9)">PAD</text>
<text x="245.8" y="230.7" transform="rotate(90 245.8 230.7)">POTV3V8</text>
<text x="252.9" y="231.9" transform="rotate(90 252.9 231.9)">PAD</text>
<text x="256.4" y="230.7" transform="rotate(90 256.4 230.7)">POTV3V7</text>
<text x="299.2" y="229.2">VBAT PAD</text>
<text x="345.7" y="228.9">100nF</text>
<text x="403.9" y="228.8">10uF</text>
<text x="299.7" y="238">GND PAD</text>
<text x="298.8" y="246.9">GND1 PAD</text>
<text x="205.8" y="263.1" transform="rotate(-90 205.8 263.1)">PAD</text>
<text x="216.3" y="263.1" transform="rotate(-90 216.3 263.1)">PAD</text>
<text x="223.4" y="263.3" transform="rotate(-90 223.4 263.3)">POTGND4</text>
<text x="226.9" y="263.1" transform="rotate(-90 226.9 263.1)">PAD</text>
<text x="237.5" y="263.1" transform="rotate(-90 237.5 263.1)">PAD</text>
<text x="244.5" y="263.3" transform="rotate(-90 244.5 263.3)">POTGND7</text>
<text x="248.1" y="263.1" transform="rotate(-90 248.1 263.1)">PAD</text>
<text x="258.7" y="263.1" transform="rotate(-90 258.7 263.1)">PAD</text>
<text x="202.2" y="264.2" transform="rotate(-90 202.2 264.2)">POTGND8</text>
<text x="212.8" y="264.2" transform="rotate(-90 212.8 264.2)">POTGND5</text>
<text x="234" y="264.2" transform="rotate(-90 234 264.2)">POTGND6</text>
<text x="255.1" y="264.2" transform="rotate(-90 255.1 264.2)">POTGND2</text>
<text x="135.5" y="275">R3</text>
<text x="106.7" y="280.4">10k</text>
<text x="107.3" y="276.8">R2</text>
<text x="135.5" y="278.2">10k</text>
</g>
<g font-size="3.2" fill="#00f">
<text x="327.7" y="23.1">1</text>
<text x="243.2" y="26.6">1</text>
<text x="327.7" y="26.6">2</text>
<text x="331.2" y="24.9">VM</text>
<text x="331.2" y="28.4">AOUT1</text>
<text x="368.3" y="28.4">MODE</text>
<text x="379.4" y="26.6">11</text>
<text x="243.2" y="30.2">2</text>
<text x="243.2" y="33.7">3</text>
<text x="327.7" y="30.2">3</text>
<text x="327.7" y="33.7">4</text>
<text x="331.2" y="31.9">AOUT2</text>
<text x="331.2" y="35.5">BOUT1</text>
<text x="355.8" y="31.9">AIN1/APHASE</text>
<text x="358.1" y="35.5">AIN2/AENBL</text>
<text x="379.4" y="33.7">9</text>
<text x="379.4" y="30.2">10</text>
<text x="243.2" y="37.2">4</text>
<text x="243.2" y="40.7">5</text>
<text x="327.7" y="37.2">5</text>
<text x="331.2" y="39">BOUT2</text>
<text x="355.8" y="39">BIN1/BPHASE</text>
<text x="379.4" y="40.7">7</text>
<text x="379.4" y="37.2">8</text>
<text x="243.2" y="44.3">6</text>
<text x="243.2" y="47.8">7</text>
<text x="358.1" y="42.5">BIN2/BENBL</text>
<text x="371.4" y="46">PAD</text>
<text x="379.4" y="44.3">13</text>
<text x="243.2" y="51.3">8</text>
<text x="241.1" y="58.4">10</text>
<text x="243.2" y="54.9">9</text>
<text x="327.7" y="72.5">1</text>
<text x="327.7" y="76">2</text>
<text x="331.2" y="74.3">VM</text>
<text x="331.2" y="77.8">AOUT1</text>
<text x="368.3" y="77.8">MODE</text>
<text x="379.4" y="76">11</text>
<text x="327.7" y="79.6">3</text>
<text x="327.7" y="83.1">4</text>
<text x="331.2" y="81.3">AOUT2</text>
<text x="355.8" y="81.3">AIN1/APHASE</text>
<text x="379.4" y="83.1">9</text>
<text x="379.4" y="79.6">10</text>
<text x="327.7" y="86.6">5</text>
<text x="331.2" y="84.8">BOUT1</text>
<text x="331.2" y="88.4">BOUT2</text>
<text x="355.8" y="88.4">BIN1/BPHASE</text>
<text x="358.1" y="84.8">AIN2/AENBL</text>
<text x="379.4" y="86.6">8</text>
<text x="358.1" y="91.9">BIN2/BENBL</text>
<text x="371.4" y="95.4">PAD</text>
<text x="379.4" y="90.1">7</text>
<text x="379.4" y="93.7">13</text>
<text x="153.2" y="97.2">4</text>
<text x="162.3" y="97.2">3</text>
<text x="153.2" y="111.3">2</text>
<text x="162.3" y="111.3">1</text>
<text x="248.5" y="123.6">1</text>
<text x="327.7" y="121.9">1</text>
<text x="327.7" y="125.4">2</text>
<text x="331.2" y="123.6">VM</text>
<text x="379.4" y="125.4">11</text>
<text x="248.5" y="127.2">2</text>
<text x="248.5" y="130.7">3</text>
<text x="327.7" y="128.9">3</text>
<text x="331.2" y="127.2">AOUT1</text>
<text x="331.2" y="130.7">AOUT2</text>
<text x="355.8" y="130.7">AIN1/APHASE</text>
<text x="368.3" y="127.2">MODE</text>
<text x="379.4" y="128.9">10</text>
<text x="94.8" y="132.5">1</text>
<text x="94.8" y="136">2</text>
<text x="98.3" y="134.2">COMMON INOUT/OUTPUT</text>
<text x="98.3" y="137.8">I7</text>
<text x="148.8" y="137.8">I8</text>
<text x="153.6" y="136">23</text>
<text x="248.5" y="134.2">4</text>
<text x="248.5" y="137.8">5</text>
<text x="327.7" y="132.5">4</text>
<text x="327.7" y="136">5</text>
<text x="331.2" y="134.2">BOUT1</text>
<text x="331.2" y="137.8">BOUT2</text>
<text x="355.8" y="137.8">BIN1/BPHASE</text>
<text x="358.1" y="134.2">AIN2/AENBL</text>
<text x="379.4" y="136">8</text>
<text x="379.4" y="132.5">9</text>
<text x="94.8" y="139.5">3</text>
<text x="94.8" y="143.1">4</text>
<text x="98.3" y="141.3">I6</text>
<text x="148.8" y="141.3">I9</text>
<text x="153.6" y="143.1">21</text>
<text x="153.6" y="139.5">22</text>
<text x="248.5" y="141.3">6</text>
<text x="358.1" y="141.3">BIN2/BENBL</text>
<text x="379.4" y="139.5">7</text>
<text x="379.4" y="143.1">13</text>
<text x="94.8" y="146.6">5</text>
<text x="98.3" y="144.8">I5</text>
<text x="98.3" y="148.3">I4</text>
<text x="146.8" y="148.3">I11</text>
<text x="146.8" y="144.8">I10</text>
<text x="153.6" y="146.6">20</text>
<text x="248.5" y="144.8">7</text>
<text x="248.5" y="148.3">8</text>
<text x="371.4" y="144.8">PAD</text>
<text x="94.8" y="150.1">6</text>
<text x="94.8" y="153.6">7</text>
<text x="98.3" y="151.9">I3</text>
<text x="98.3" y="155.4">I2</text>
<text x="146.8" y="155.4">I13</text>
<text x="146.8" y="151.9">I12</text>
<text x="153.6" y="153.6">18</text>
<text x="153.6" y="150.1">19</text>
<text x="246.4" y="155.4">10</text>
<text x="248.5" y="151.9">9</text>
<text x="94.8" y="157.2">8</text>
<text x="94.8" y="160.7">9</text>
<text x="98.3" y="158.9">I1</text>
<text x="146.8" y="158.9">I14</text>
<text x="153.6" y="160.7">16</text>
<text x="153.6" y="157.2">17</text>
<text x="246.4" y="158.9">11</text>
<text x="92.8" y="164.2">10</text>
<text x="92.8" y="167.7">11</text>
<text x="98.3" y="162.5">I0</text>
<text x="98.3" y="166">S0</text>
<text x="146.8" y="162.5">I15</text>
<text x="147.5" y="166">E#</text>
<text x="153.6" y="167.7">14</text>
<text x="153.6" y="164.2">15</text>
<text x="246.4" y="162.5">12</text>
<text x="98.3" y="169.5">S1</text>
<text x="148" y="173">S3</text>
<text x="148" y="169.5">S2</text>
<text x="153.6" y="171.3">13</text>
<text x="341.8" y="169.5">1</text>
<text x="341.8" y="173">2</text>
<text x="345.3" y="171.3">VM</text>
<text x="379.4" y="173">7</text>
<text x="341.8" y="176.6">3</text>
<text x="345.3" y="174.8">OUT1</text>
<text x="345.3" y="178.3">OUT2</text>
<text x="366.1" y="174.8">nSLEEP</text>
<text x="373.6" y="178.3">PH</text>
<text x="379.4" y="176.6">6</text>
<text x="371.4" y="185.4">PAD</text>
<text x="373.5" y="181.9">EN</text>
<text x="379.4" y="180.1">5</text>
<text x="379.4" y="183.6">9</text>
<text x="112.5" y="206.7" transform="rotate(-90 112.5 206.7)">28</text>
<text x="116.1" y="206.7" transform="rotate(-90 116.1 206.7)">27</text>
<text x="119.6" y="206.7" transform="rotate(-90 119.6 206.7)">26</text>
<text x="123.1" y="206.7" transform="rotate(-90 123.1 206.7)">25</text>
<text x="126.6" y="206.7" transform="rotate(-90 126.6 206.7)">24</text>
<text x="130.2" y="206.7" transform="rotate(-90 130.2 206.7)">23</text>
<text x="133.7" y="206.7" transform="rotate(-90 133.7 206.7)">22</text>
<text x="124.2" y="214.4" transform="rotate(-90 124.2 214.4)">SCL</text>
<text x="127.7" y="215" transform="rotate(-90 127.7 215)">SDA</text>
<text x="113.6" y="218.4" transform="rotate(-90 113.6 218.4)">I/O[1]</text>
<text x="117.1" y="218.4" transform="rotate(-90 117.1 218.4)">I/O[0]</text>
<text x="120.6" y="219.5" transform="rotate(-90 120.6 219.5)">ADDR0</text>
<text x="131.2" y="220.9" transform="rotate(-90 131.2 220.9)">NRESET</text>
<text x="134.8" y="220.4" transform="rotate(-90 134.8 220.4)">I/O[15]</text>
<text x="357.6" y="217.1">1</text>
<text x="361.1" y="218.9">IN</text>
<text x="369.4" y="218.9">OUT</text>
<text x="377.6" y="217.1">3</text>
<text x="93.1" y="224.2">1</text>
<text x="93.1" y="227.7">2</text>
<text x="96.6" y="226">I/O[2]</text>
<text x="138.2" y="226">I/O[14]</text>
<text x="151.9" y="227.7">20</text>
<text x="151.9" y="224.2">21</text>
<text x="96.6" y="229.5">I/O[3]</text>
<text x="138.2" y="233">I/O[12]</text>
<text x="138.2" y="229.5">I/O[13]</text>
<text x="151.9" y="231.2">19</text>
<text x="93.1" y="238.3">5</text>
<text x="93.1" y="241.8">6</text>
<text x="93.1" y="245.4">7</text>
<text x="96.6" y="240.1">I/O[4]</text>
<text x="96.6" y="243.6">I/O[5]</text>
<text x="138.2" y="243.6">I/O[11]</text>
<text x="151.9" y="245.4">15</text>
<text x="151.9" y="241.8">16</text>
<text x="96.6" y="247.1">I/O[6]</text>
<text x="138.2" y="247.1">I/O[10]</text>
<text x="143.9" y="250.6">PAD</text>
<text x="151.9" y="248.9">29</text>
<text x="113.9" y="262.3" transform="rotate(-90 113.9 262.3)">I/O[7]</text>
<text x="117.5" y="262.3" transform="rotate(-90 117.5 262.3)">NINT</text>
<text x="121" y="262.3" transform="rotate(-90 121 262.3)">ADDR1</text>
<text x="124.5" y="262.3" transform="rotate(-90 124.5 262.3)">OSCIO</text>
<text x="131.6" y="262.3" transform="rotate(-90 131.6 262.3)">I/O[8]</text>
<text x="135.1" y="262.3" transform="rotate(-90 135.1 262.3)">I/O[9]</text>
<text x="112.5" y="265.2" transform="rotate(-90 112.5 265.2)">8</text>
<text x="116.1" y="265.2" transform="rotate(-90 116.1 265.2)">9</text>
<text x="119.6" y="267.2" transform="rotate(-90 119.6 267.2)">10</text>
<text x="123.1" y="267.2" transform="rotate(-90 123.1 267.2)">11</text>
<text x="130.2" y="267.2" transform="rotate(-90 130.2 267.2)">13</text>
<text x="133.7" y="267.2" transform="rotate(-90 133.7 267.2)">14</text>
</g>
<g font-size="3.2" fill="#f00">
<text x="379.4" y="23.1">12</text>
<text x="371.3" y="24.9">VCC</text>
<text x="371.3" y="74.3">VCC</text>
<text x="379.4" y="72.5">12</text>
<text x="53.4" y="105.7">VCC</text>
<text x="61.7" y="104.2">1</text>
<text x="371.3" y="123.6">VCC</text>
<text x="379.4" y="121.9">12</text>
<text x="145.6" y="134.2">VCC</text>
<text x="153.6" y="132.5">24</text>
<text x="371.3" y="171.3">VCC</text>
<text x="379.4" y="169.5">8</text>
<text x="93.1" y="234.8">4</text>
<text x="96.6" y="236.5">VCC1</text>
<text x="141.8" y="236.5">VCC2</text>
<text x="151.9" y="234.8">18</text>
<text x="128.1" y="262.3" transform="rotate(-90 128.1 262.3)">VDDM</text>
<text x="126.6" y="267.2" transform="rotate(-90 126.6 267.2)">12</text>
</g>
<g font-size="3.2">
<text x="327.7" y="40.7">6</text>
<text x="331.2" y="42.5">GND</text>
<text x="327.7" y="90.1">6</text>
<text x="331.2" y="91.9">GND</text>
<text x="61.7" y="107.8">2</text>
<text x="54.9" y="112.7">D+</text>
<text x="56.1" y="109.2">D-</text>
<text x="61.7" y="111.3">3</text>
<text x="52.7" y="119.8">GND</text>
<text x="56.2" y="116.2">ID</text>
<text x="61.7" y="114.8">4</text>
<text x="61.7" y="118.4">5</text>
<text x="58" y="123.3">0</text>
<text x="327.7" y="139.5">6</text>
<text x="331.2" y="141.3">GND</text>
<text x="92.8" y="171.3">12</text>
<text x="98.3" y="173">GND</text>
<text x="341.8" y="180.1">4</text>
<text x="345.3" y="181.9">GND</text>
<text x="357.6" y="220.7">2</text>
<text x="377.6" y="220.7">4</text>
<text x="361.1" y="222.4">GNDGND</text>
<text x="93.1" y="231.2">3</text>
<text x="96.6" y="233">GND</text>
<text x="151.9" y="238.3">17</text>
<text x="143.1" y="240.1">GND</text>
</g>
<g font-size="2.1" fill="#a54b4b">
<text x="84.1" y="29.8">IO35</text>
<text x="143.7" y="29.8">IO36</text>
<text x="84.1" y="33.3">IO34</text>
<text x="97" y="35.1">IO34</text>
<text x="97" y="31.6">IO35</text>
<text x="127.9" y="35.1">GPIO37</text>
<text x="127.9" y="31.6">GPIO36</text>
<text x="143.7" y="33.3">IO37</text>
<text x="84.1" y="40.4">IO32</text>
<text x="84.1" y="36.9">IO33</text>
<text x="97" y="38.6">IO33</text>
<text x="127.9" y="38.6">GPIO38</text>
<text x="143.7" y="40.4">IO39</text>
<text x="143.7" y="36.9">IO38</text>
<text x="84.1" y="47.5">IO26</text>
<text x="84.1" y="43.9">IO25</text>
<text x="97" y="42.1">IO32</text>
<text x="97" y="45.7">IO25</text>
<text x="127.9" y="42.1">GPIO39</text>
<text x="133.3" y="45.7">TX</text>
<text x="143.7" y="47.5">RX</text>
<text x="143.7" y="43.9">TX</text>
<text x="84.1" y="51">IO27</text>
<text x="97" y="52.7">IO27</text>
<text x="97" y="49.2">IO26</text>
<text x="129.3" y="52.7">GPIO9</text>
<text x="133.2" y="49.2">RX</text>
<text x="143.7" y="51">IO9</text>
<text x="84.1" y="58">IO14</text>
<text x="84.1" y="54.5">IO15</text>
<text x="97" y="59.8">IO14</text>
<text x="97" y="56.3">IO15</text>
<text x="130.9" y="59.8">IO21</text>
<text x="132.2" y="56.3">IO0</text>
<text x="143.7" y="58">IO21</text>
<text x="143.7" y="54.5">IO0</text>
<text x="84.1" y="65.1">IO12</text>
<text x="84.1" y="61.6">IO13</text>
<text x="97" y="63.3">IO13</text>
<text x="130.9" y="63.3">IO22</text>
<text x="143.7" y="65.1">IO5</text>
<text x="143.7" y="61.6">IO22</text>
<text x="85.4" y="68.6">IO4</text>
<text x="97" y="70.4">IO4</text>
<text x="97" y="66.8">IO12</text>
<text x="130.9" y="70.4">IO18</text>
<text x="132.2" y="66.8">IO5</text>
<text x="143.7" y="68.6">IO18</text>
<text x="83.7" y="75.7">VBAT</text>
<text x="85.4" y="72.2">IO2</text>
<text x="97" y="77.4">VBAT</text>
<text x="97" y="73.9">IO2</text>
<text x="130.9" y="77.4">IO23</text>
<text x="130.9" y="73.9">IO19</text>
<text x="143.7" y="75.7">IO23</text>
<text x="143.7" y="72.2">IO19</text>
<text x="105.2" y="87.1" transform="rotate(-90 105.2 87.1)">3V3</text>
<text x="108.8" y="87.1" transform="rotate(-90 108.8 87.1)">EN</text>
<text x="112.3" y="87.1" transform="rotate(-90 112.3 87.1)">D+</text>
<text x="115.8" y="87.1" transform="rotate(-90 115.8 87.1)">D-</text>
<text x="119.3" y="87.1" transform="rotate(-90 119.3 87.1)">5V</text>
<text x="122.9" y="87.1" transform="rotate(-90 122.9 87.1)">RESET</text>
<text x="126.4" y="87.1" transform="rotate(-90 126.4 87.1)">GND</text>
<text x="129.9" y="87.1" transform="rotate(-90 129.9 87.1)">STAT</text>
<text x="103.5" y="98.9" transform="rotate(-90 103.5 98.9)">3V3</text>
<text x="107" y="97.7" transform="rotate(-90 107 97.7)">EN</text>
<text x="110.5" y="98.1" transform="rotate(-90 110.5 98.1)">D+</text>
<text x="114.1" y="97.4" transform="rotate(-90 114.1 97.4)">D-</text>
<text x="117.6" y="97.6" transform="rotate(-90 117.6 97.6)">5V</text>
<text x="121.1" y="101.7" transform="rotate(-90 121.1 101.7)">RESET</text>
<text x="128.2" y="100.3" transform="rotate(-90 128.2 100.3)">STAT</text>
<text x="124.7" y="102.3" transform="rotate(-90 124.7 102.3)">GND$1</text>
</g>
</svg>
